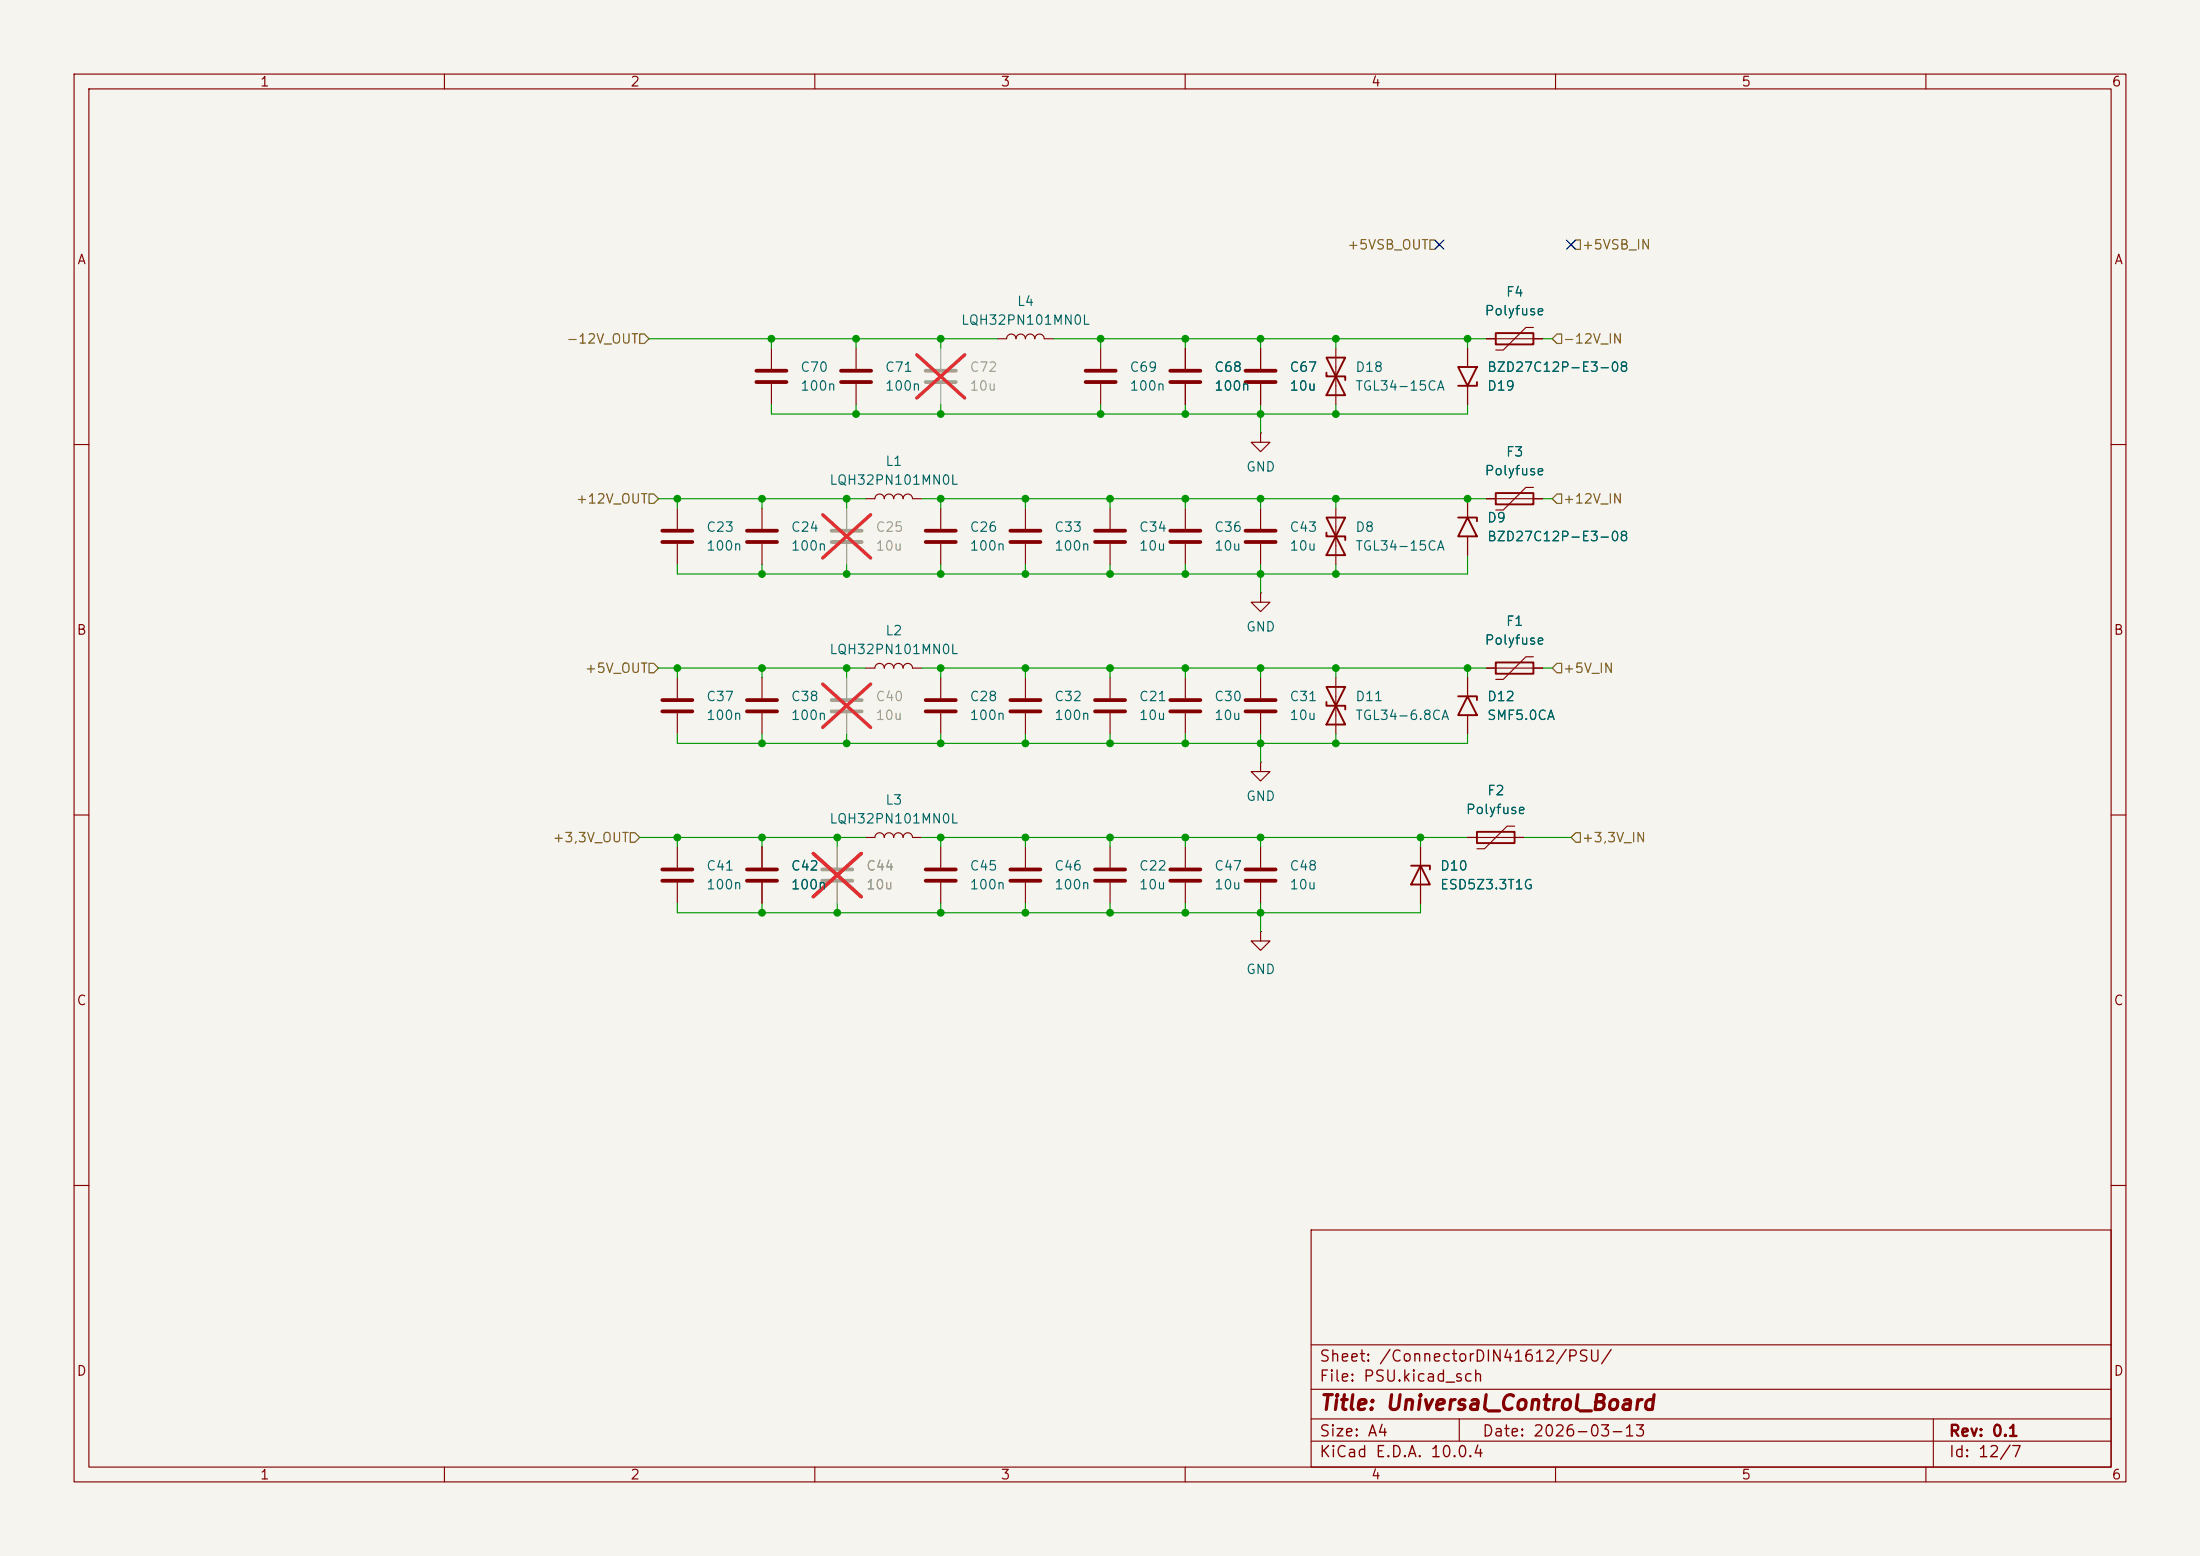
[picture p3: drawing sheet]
<svg xmlns="http://www.w3.org/2000/svg" width="297mm" height="210mm" viewBox="0 0 297 210" stroke-linecap="round" stroke-linejoin="round" font-family="sans-serif">
<path d="M0 0h297v210h-297z" fill="#f5f4ef" stroke="#f5f4ef" stroke-width=".14"/>
<g fill="none" stroke="#840000" stroke-width=".15">
<path d="M10 10h277v190h-277zM12 12h273v186h-273zM60 10v2M110 10v2M160 10v2M210 10v2M260 10v2M104.1 47v2.8M104.1 51.8v2.8M115.6 47v2.8M115.6 51.8v2.8M134.6 45.7h1.3a.64 .64 0 0 1 .6-.6 .64 .64 0 0 1 .7 .6 .64 .64 0 0 1 .6-.6 .64 .64 0 0 1 .6 .6 .64 .64 0 0 1 .7-.6 .64 .64 0 0 1 .6 .6 .64 .64 0 0 1 .6-.6 .64 .64 0 0 1 .7 .6h1.2"/>
<path d="M148.6 47v2.8M148.6 51.8v2.8M160 47v2.8M160 51.8v2.8M170.2 58.4v1.3h1.2l-1.2 1.3-1.3-1.3h1.3M170.2 58.4h.1M170.2 47v2.8M170.2 51.8v2.8M180.3 47v7.6M198.1 47v2.5M198.1 52.1v2.5M200.7 45.7h7.6"/>
<path d="M207 44.2h-1l-3.1 3h-1M10 60h2M91.4 68.6v2.8M91.4 73.4v2.8M102.9 68.6v2.8M102.9 73.4v2.8M116.8 67.3h1.3a.64 .64 0 0 1 .6-.6 .64 .64 0 0 1 .7 .6 .64 .64 0 0 1 .6-.6 .64 .64 0 0 1 .6 .6 .64 .64 0 0 1 .7-.6 .64 .64 0 0 1 .6 .6 .64 .64 0 0 1 .7-.6 .64 .64 0 0 1 .6 .6h1.3M127 68.6v2.8M127 73.4v2.8M138.4 68.6v2.8M138.4 73.4v2.8M149.9 68.6v2.8"/>
<path d="M149.9 73.4v2.8M160 68.6v2.8M160 73.4v2.8M170.2 68.6v2.8M170.2 73.4v2.8M180.3 68.6v7.6M198.1 67.3v2.6M198.1 72.4v2.5M200.7 67.3h7.6M207 65.8h-1l-3.1 3h-1M285 60h2M91.4 91.4v2.8"/>
<path d="M91.4 96.3v2.8M102.9 91.4v2.8M102.9 96.3v2.8M116.8 90.2h1.3a.64 .64 0 0 1 .6-.7 .64 .64 0 0 1 .7 .7 .64 .64 0 0 1 .6-.7 .64 .64 0 0 1 .6 .7 .64 .64 0 0 1 .7-.7 .64 .64 0 0 1 .6 .7 .64 .64 0 0 1 .7-.7 .64 .64 0 0 1 .6 .7h1.3M127 91.4v2.8M127 96.3v2.8M138.4 91.4v2.8M138.4 96.3v2.8M149.9 91.4v2.8M149.9 96.3v2.8M160 91.4v2.8M160 96.3v2.8"/>
<path d="M170.2 80v1.3h1.2l-1.2 1.3-1.3-1.3h1.3M170.2 80h.1M170.2 91.4v2.8M170.2 96.3v2.8M180.3 91.4v7.7M198.1 91.4v2.6M198.1 96.5v2.6M200.7 90.2h7.6M207 88.6h-1l-3.1 3.1h-1M10 110h2M91.4 114.3v2.8M91.4 119.1v2.8"/>
<path d="M102.9 114.3v2.8M102.9 119.1v2.8M116.8 113h1.3a.64 .64 0 0 1 .6-.6 .64 .64 0 0 1 .7 .6 .64 .64 0 0 1 .6-.6 .64 .64 0 0 1 .6 .6 .64 .64 0 0 1 .7-.6 .64 .64 0 0 1 .6 .6 .64 .64 0 0 1 .7-.6 .64 .64 0 0 1 .6 .6h1.3M127 114.3v2.8M127 119.1v2.8M138.4 114.3v2.8M138.4 119.1v2.8M149.9 114.3v2.8M149.9 119.1v2.8M160 114.3v2.8M160 119.1v2.8M170.2 102.9v1.2h1.2l-1.2 1.3-1.3-1.3h1.3"/>
<path d="M170.2 102.9h.1M170.2 114.3v2.8M170.2 119.1v2.8M191.8 114.3v7.6M198.1 113h7.6M204.5 111.5h-1l-3.1 3.1h-1M285 110h2M170.2 125.7v1.3h1.2l-1.2 1.3-1.3-1.3h1.3M170.2 125.7h.1M10 160h2M177 166h108v32h-108zM285 160h2"/>
<path d="M60 198v2M110 198v2M160 198v2M177 194.5h108M177 191.5h108M177 187.5h108M177 181.5h108M197 191.5v3M210 198v2M260 198v2M261 191.5v6.5"/>
</g>
<g fill="none" stroke="#840000" stroke-width=".51">
<path d="M102.1 50h4.1M102.1 51.6h4.1M113.5 50h4.1M113.5 51.6h4.1M146.6 50h4M146.6 51.6h4M158 50h4.1M158 51.6h4.1M168.1 50h4.1M168.1 51.6h4.1M89.4 71.6h4.1M89.4 73.2h4.1"/>
<path d="M100.8 71.6h4.1M100.8 73.2h4.1M125 71.6h4M125 73.2h4M136.4 71.6h4.1M136.4 73.2h4.1M147.8 71.6h4.1M147.8 73.2h4.1M158 71.6h4.1M158 73.2h4.1M168.1 71.6h4.1M168.1 73.2h4.1"/>
<path d="M89.4 94.5h4.1M89.4 96h4.1M100.8 94.5h4.1M100.8 96h4.1M125 94.5h4M125 96h4M136.4 94.5h4.1M136.4 96h4.1M147.8 94.5h4.1M147.8 96h4.1M158 94.5h4.1M158 96h4.1"/>
<path d="M168.1 94.5h4.1M168.1 96h4.1M89.4 117.3h4.1M89.4 118.9h4.1M100.8 117.3h4.1M100.8 118.9h4.1M125 117.3h4M125 118.9h4M136.4 117.3h4.1M136.4 118.9h4.1M147.8 117.3h4.1M147.8 118.9h4.1"/>
<path d="M158 117.3h4.1M158 118.9h4.1M168.1 117.3h4.1M168.1 118.9h4.1"/>
</g>
<g fill="none" stroke="#840000" stroke-width=".25">
<path d="M179.1 48.3h2.5l-2.5 5h2.5zM179.1 50.3v.5h2.5v.5M196.8 49.5h2.6l-1.3 2.6zM199.4 51.6v.5h-2.6M201.9 45h5.1v1.5h-5.1zM179.1 69.9h2.5l-2.5 5h2.5zM179.1 71.9v.5h2.5v.5M196.8 69.9h2.6v.5M198.1 69.9l1.3 2.5h-2.6zM201.9 66.5h5.1v1.6h-5.1zM179.1 92.7h2.5l-2.5 5.1h2.5zM179.1 94.7v.6h2.5v.5"/>
<path d="M196.8 94h2.6v.5M198.1 94l1.3 2.5h-2.6zM201.9 89.4h5.1v1.5h-5.1zM190.5 116.8h2.5v.5M191.8 116.8l1.2 2.6h-2.5zM199.4 112.3h5.1v1.5h-5.1z"/>
</g>
<path d="M125 50h4M125 51.6h4M112.3 71.6h4M112.3 73.2h4M112.3 94.5h4M112.3 96h4M111 117.3h4.1M111 118.9h4.1" fill="none" stroke="#9c9b98" stroke-width=".51"/>
<path d="M127 47v2.8M127 51.8v2.8M114.3 68.6v2.8M114.3 73.4v2.8M114.3 91.4v2.8M114.3 96.3v2.8M113 114.3v2.8M113 119.1v2.8" fill="none" stroke="#9c9b98" stroke-width=".15"/>
<path d="M123.8 47.9l6.4 5.8M130.2 47.9l-6.4 5.8M111.1 69.5l6.4 5.8M117.5 69.5l-6.4 5.8M111.1 92.3l6.4 5.9M117.5 92.3l-6.4 5.9M109.8 115.2l6.5 5.8M116.3 115.2l-6.5 5.8" fill="none" stroke="#e12e31" stroke-width=".46"/>
<path d="M193 32.4h.7l.6 .6-.6 .7h-.7zM212.7 32.4h.7v1.3h-.7l-.6-.7zM86.4 45.1h.6l.6 .6-.6 .7h-.6zM209.5 45.7l.7-.6h.6v1.3h-.6zM87.6 66.7h.7l.6 .6-.6 .6h-.7zM209.5 67.3l.7-.6h.6v1.2h-.6zM87.6 89.5h.7l.6 .7-.6 .6h-.7zM209.5 90.2l.7-.7h.6v1.3h-.6zM85.1 112.4h.6l.7 .6-.7 .7h-.6zM212.7 112.4h.7v1.3h-.7l-.6-.7z" fill="none" stroke="#725600" stroke-width=".15"/>
<g fill="none" stroke="#009600" stroke-width=".15">
<path d="M87.6 45.7h47M104.1 54.6v1.3h94v-1.3M104.1 45.7v1.3M115.6 45.7v1.3M115.6 54.6v1.3M127 45.7v1.3M127 54.6v1.3M142.2 45.7h58.5M148.6 45.7v1.3M148.6 54.6v1.3M160 45.7v1.3M160 54.6v1.3"/>
<path d="M170.2 45.7v1.3M170.2 54.6v3.8M180.3 45.7v1.3M180.3 54.6v1.3M198.1 45.7v1.3M208.3 45.7h1.2M88.9 67.3h27.9M91.4 67.3v1.3M102.9 67.3v1.3M102.9 76.2v1.3M114.3 67.3v1.3M114.3 76.2v1.3"/>
<path d="M124.5 67.3h76.2M127 67.3v1.3M127 76.2v1.3M138.4 67.3v1.3M138.4 76.2v1.3M149.9 67.3v1.3M149.9 76.2v1.3M160 67.3v1.3M160 76.2v1.3M170.2 67.3v1.3M170.2 76.2v3.8M180.3 67.3v1.3"/>
<path d="M180.3 76.2v1.3M198.1 74.9v2.6h-106.7v-1.3M208.3 67.3h1.2M88.9 90.2h27.9M91.4 99.1v1.2h106.7v-1.2M91.4 90.2v1.2M102.9 90.2v1.2M102.9 99.1v1.2M114.3 90.2v1.2M114.3 99.1v1.2M124.5 90.2h76.2M127 90.2v1.2"/>
<path d="M127 99.1v1.2M138.4 90.2v1.2M138.4 99.1v1.2M149.9 90.2v1.2M149.9 99.1v1.2M160 90.2v1.2M160 99.1v1.2M170.2 90.2v1.2M170.2 99.1v3.8M180.3 90.2v1.2M180.3 99.1v1.2M198.1 90.2v1.2"/>
<path d="M208.3 90.2h1.2M86.4 113h30.4M91.4 113v1.3M102.9 113v1.3M113 113v1.3M124.5 113h73.6M127 113v1.3M138.4 113v1.3M149.9 113v1.3M160 113v1.3M170.2 113v1.3M191.8 113v1.3"/>
<path d="M205.7 113h6.4M91.4 121.9v1.3h100.4v-1.3M102.9 121.9v1.3M113 121.9v1.3M127 121.9v1.3M138.4 121.9v1.3M149.9 121.9v1.3M160 121.9v1.3M170.2 121.9v3.8"/>
</g>
<path d="M193.7 32.4l1.2 1.2M194.9 32.4l-1.2 1.2M211.5 32.4l1.2 1.2M212.7 32.4l-1.2 1.2" fill="none" stroke="#000084" stroke-width=".15"/>
<g fill="#009600" stroke="#009600" stroke-width=".14">
<circle cx="115.6" cy="55.9" r=".46"/>
<circle cx="115.6" cy="45.7" r=".46"/>
<circle cx="114.3" cy="90.2" r=".46"/>
<circle cx="127" cy="90.2" r=".46"/>
<circle cx="102.9" cy="90.2" r=".46"/>
<circle cx="102.9" cy="77.5" r=".46"/>
<circle cx="91.4" cy="90.2" r=".46"/>
<circle cx="91.4" cy="67.3" r=".46"/>
<circle cx="102.9" cy="67.3" r=".46"/>
<circle cx="104.1" cy="45.7" r=".46"/>
<circle cx="102.9" cy="113" r=".46"/>
<circle cx="113" cy="123.2" r=".46"/>
<circle cx="127" cy="123.2" r=".46"/>
<circle cx="127" cy="113" r=".46"/>
<circle cx="113" cy="113" r=".46"/>
<circle cx="114.3" cy="100.3" r=".46"/>
<circle cx="102.9" cy="100.3" r=".46"/>
<circle cx="91.4" cy="113" r=".46"/>
<circle cx="102.9" cy="123.2" r=".46"/>
<circle cx="127" cy="67.3" r=".46"/>
<circle cx="114.3" cy="67.3" r=".46"/>
<circle cx="114.3" cy="77.5" r=".46"/>
<circle cx="127" cy="45.7" r=".46"/>
<circle cx="127" cy="55.9" r=".46"/>
<circle cx="127" cy="77.5" r=".46"/>
<circle cx="138.4" cy="123.2" r=".46"/>
<circle cx="149.9" cy="100.3" r=".46"/>
<circle cx="160" cy="100.3" r=".46"/>
<circle cx="160" cy="113" r=".46"/>
<circle cx="149.9" cy="113" r=".46"/>
<circle cx="127" cy="100.3" r=".46"/>
<circle cx="149.9" cy="67.3" r=".46"/>
<circle cx="160" cy="67.3" r=".46"/>
<circle cx="160" cy="55.9" r=".46"/>
<circle cx="138.4" cy="67.3" r=".46"/>
<circle cx="148.6" cy="55.9" r=".46"/>
<circle cx="148.6" cy="45.7" r=".46"/>
<circle cx="170.2" cy="67.3" r=".46"/>
<circle cx="170.2" cy="55.9" r=".46"/>
<circle cx="160" cy="45.7" r=".46"/>
<circle cx="138.4" cy="77.5" r=".46"/>
<circle cx="149.9" cy="90.2" r=".46"/>
<circle cx="138.4" cy="90.2" r=".46"/>
<circle cx="138.4" cy="100.3" r=".46"/>
<circle cx="149.9" cy="77.5" r=".46"/>
<circle cx="160" cy="77.5" r=".46"/>
<circle cx="170.2" cy="100.3" r=".46"/>
<circle cx="180.3" cy="100.3" r=".46"/>
<circle cx="198.1" cy="90.2" r=".46"/>
<circle cx="180.3" cy="77.5" r=".46"/>
<circle cx="180.3" cy="90.2" r=".46"/>
<circle cx="170.2" cy="77.5" r=".46"/>
<circle cx="191.8" cy="113" r=".46"/>
<circle cx="198.1" cy="45.7" r=".46"/>
<circle cx="170.2" cy="45.7" r=".46"/>
<circle cx="180.3" cy="45.7" r=".46"/>
<circle cx="180.3" cy="55.9" r=".46"/>
<circle cx="180.3" cy="67.3" r=".46"/>
<circle cx="198.1" cy="67.3" r=".46"/>
<circle cx="170.2" cy="90.2" r=".46"/>
<circle cx="160" cy="90.2" r=".46"/>
<circle cx="170.2" cy="123.2" r=".46"/>
<circle cx="160" cy="123.2" r=".46"/>
<circle cx="138.4" cy="113" r=".46"/>
<circle cx="149.9" cy="123.2" r=".46"/>
<circle cx="170.2" cy="113" r=".46"/>
</g>
<text font-size="2" fill="#840000" x="178" y="190.8">Title: Universal_Control_Board</text>
<g font-size="1.5" fill="#840000">
<text x="178" y="184.2">Sheet: /ConnectorDIN41612/PSU/</text>
<text x="178" y="186.9">File: PSU.kicad_sch</text>
<text x="178" y="197.1">KiCad E.D.A. 10.0.4</text>
<text x="178" y="194.3">Size: A4</text>
<text x="200" y="194.3">Date: 2026-03-13</text>
<text x="263" y="194.3">Rev: 0.1</text>
<text x="263" y="197.1">Id: 12/7</text>
</g>
<g font-size="1.3" fill="#840000">
<text x="35" y="12">1</text>
<text x="85" y="12">2</text>
<text x="135" y="12">3</text>
<text x="185" y="12">4</text>
<text x="235" y="12">5</text>
<text x="285" y="12">6</text>
<text x="10.3" y="36">A</text>
<text x="285.3" y="36">A</text>
<text x="10.3" y="86">B</text>
<text x="285.3" y="86">B</text>
<text x="10.3" y="136">C</text>
<text x="285.3" y="136">C</text>
<text x="10.3" y="186">D</text>
<text x="285.3" y="186">D</text>
<text x="35" y="200">1</text>
<text x="85" y="200">2</text>
<text x="135" y="200">3</text>
<text x="185" y="200">4</text>
<text x="235" y="200">5</text>
<text x="285" y="200">6</text>
</g>
<g font-size="1.3" fill="#725600">
<text x="181.8" y="34">+5VSB_OUT</text>
<text x="213.5" y="34">+5VSB_IN</text>
<text x="76.4" y="46.7">-12V_OUT</text>
<text x="210.9" y="46.7">-12V_IN</text>
<text x="77.6" y="68.3">+12V_OUT</text>
<text x="210.9" y="68.3">+12V_IN</text>
<text x="78.9" y="91.1">+5V_OUT</text>
<text x="210.9" y="91.1">+5V_IN</text>
<text x="74.5" y="114">+3,3V_OUT</text>
<text x="213.5" y="114">+3,3V_IN</text>
</g>
<g font-size="1.3" fill="#006464">
<text x="137.2" y="41.6">L4</text>
<text x="203.2" y="40.3">F4</text>
<text x="129.7" y="44.2">LQH32PN101MN0L</text>
<text x="200.3" y="42.9">Polyfuse</text>
<text x="108" y="53">100n</text>
<text x="108" y="50.5">C70</text>
<text x="119.4" y="53">100n</text>
<text x="119.4" y="50.5">C71</text>
<text x="152.4" y="53">100n</text>
<text x="152.4" y="50.5">C69</text>
<text x="163.8" y="53">100n</text>
<text x="163.8" y="50.5">C68</text>
<text x="174" y="50.5">C67</text>
<text x="174" y="53">10u</text>
<text x="182.9" y="53">TGL34-15CA</text>
<text x="182.9" y="50.5">D18</text>
<text x="200.7" y="53">D19</text>
<text x="200.7" y="50.5">BZD27C12P-E3-08</text>
<text x="111.9" y="65.7">LQH32PN101MN0L</text>
<text x="119.4" y="63.2">L1</text>
<text x="168.1" y="64">GND</text>
<text x="200.3" y="64.5">Polyfuse</text>
<text x="203.2" y="61.9">F3</text>
<text x="200.7" y="70.8">D9</text>
<text x="95.3" y="74.6">100n</text>
<text x="95.3" y="72.1">C23</text>
<text x="106.7" y="74.6">100n</text>
<text x="106.7" y="72.1">C24</text>
<text x="130.8" y="74.6">100n</text>
<text x="130.8" y="72.1">C26</text>
<text x="142.2" y="74.6">100n</text>
<text x="142.2" y="72.1">C33</text>
<text x="153.7" y="72.1">C34</text>
<text x="153.7" y="74.6">10u</text>
<text x="163.8" y="72.1">C36</text>
<text x="163.8" y="74.6">10u</text>
<text x="174" y="72.1">C43</text>
<text x="174" y="74.6">10u</text>
<text x="182.9" y="72.1">D8</text>
<text x="182.9" y="74.6">TGL34-15CA</text>
<text x="200.7" y="73.4">BZD27C12P-E3-08</text>
<text x="111.9" y="88.6">LQH32PN101MN0L</text>
<text x="119.4" y="86.1">L2</text>
<text x="168.1" y="85.6">GND</text>
<text x="200.3" y="87.3">Polyfuse</text>
<text x="203.2" y="84.8">F1</text>
<text x="95.3" y="95">C37</text>
<text x="106.7" y="95">C38</text>
<text x="130.8" y="95">C28</text>
<text x="142.2" y="95">C32</text>
<text x="153.7" y="95">C21</text>
<text x="163.8" y="95">C30</text>
<text x="174" y="95">C31</text>
<text x="182.9" y="95">D11</text>
<text x="200.7" y="95">D12</text>
<text x="95.3" y="97.5">100n</text>
<text x="106.7" y="97.5">100n</text>
<text x="130.8" y="97.5">100n</text>
<text x="142.2" y="97.5">100n</text>
<text x="153.7" y="97.5">10u</text>
<text x="163.8" y="97.5">10u</text>
<text x="174" y="97.5">10u</text>
<text x="182.9" y="97.5">TGL34-6.8CA</text>
<text x="200.7" y="97.5">SMF5.0CA</text>
<text x="200.7" y="107.7">F2</text>
<text x="111.9" y="111.5">LQH32PN101MN0L</text>
<text x="119.4" y="108.9">L3</text>
<text x="168.1" y="108.4">GND</text>
<text x="197.8" y="110.2">Polyfuse</text>
<text x="95.3" y="117.8">C41</text>
<text x="106.7" y="117.8">C42</text>
<text x="130.8" y="117.8">C45</text>
<text x="142.2" y="117.8">C46</text>
<text x="153.7" y="117.8">C22</text>
<text x="163.8" y="117.8">C47</text>
<text x="174" y="117.8">C48</text>
<text x="194.3" y="117.8">D10</text>
<text x="95.3" y="120.4">100n</text>
<text x="106.7" y="120.4">100n</text>
<text x="130.8" y="120.4">100n</text>
<text x="142.2" y="120.4">100n</text>
<text x="153.7" y="120.4">10u</text>
<text x="163.8" y="120.4">10u</text>
<text x="174" y="120.4">10u</text>
<text x="194.3" y="120.4">ESD5Z3.3T1G</text>
<text x="168.1" y="131.8">GND</text>
</g>
<g font-size="1.3" fill="#939391">
<text x="130.8" y="50.5">C72</text>
<text x="130.8" y="53">10u</text>
<text x="118.1" y="72.1">C25</text>
<text x="118.1" y="74.6">10u</text>
<text x="118.1" y="95">C40</text>
<text x="118.1" y="97.5">10u</text>
<text x="116.8" y="117.8">C44</text>
<text x="116.8" y="120.4">10u</text>
</g>
</svg>
